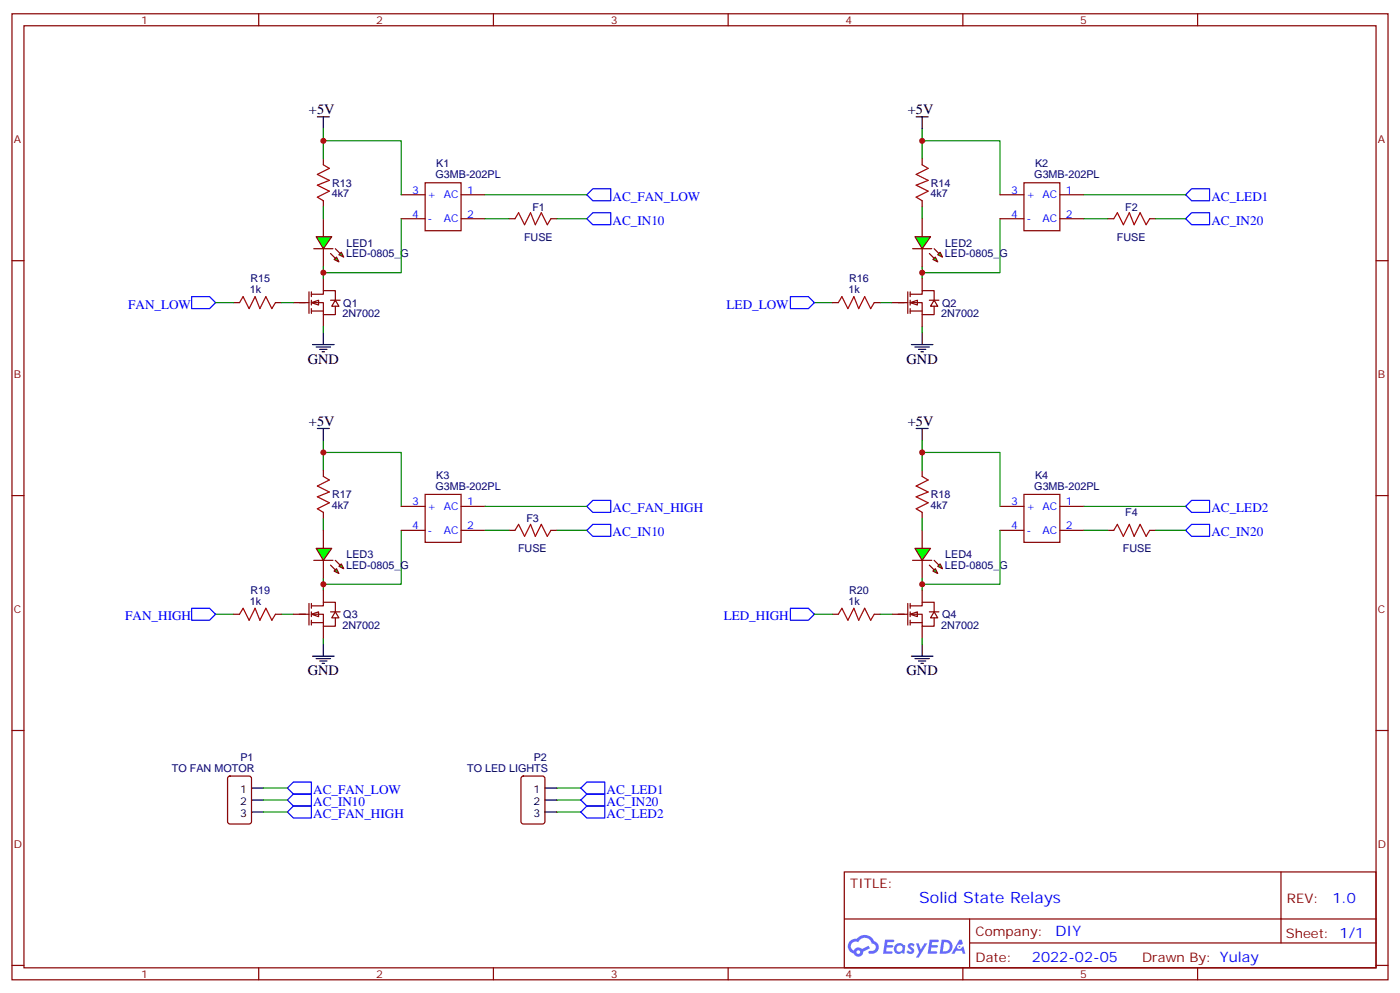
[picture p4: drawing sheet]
<svg xmlns="http://www.w3.org/2000/svg" width="412mm" height="292mm" viewBox="0 0 412 292" stroke-linecap="round" stroke-linejoin="round" font-family="sans-serif">
<g fill="none" stroke="#870000" stroke-width=".35">
<path d="M3.5 4.1h405.4v284.3h-405.4zM7.1 7.6h398.2v277.3h-398.2zM76.2 4.1v3.5M145.3 4.1v3.5M214.5 4.1v3.5M283.6 4.1v3.5M352.8 4.1v3.5M3.5 76.7h3.6M405.3 76.7h3.6M3.5 145.9h3.6M405.3 145.9h3.6M3.5 215h3.6"/>
<path d="M405.3 215h3.6M248.7 256.6h156.6v28.3h-156.6zM377.3 256.7v20.8M248.7 270.5h156.5M285.6 277.5h119.6M285.6 270.5v14.1M3.5 284.2h3.6M76.2 284.9v3.5M145.3 284.9v3.5M214.5 284.9v3.5M283.6 284.9v3.5M352.8 284.9v3.5"/>
<path d="M405.3 284.2h3.6"/>
</g>
<g fill="#5487ff">
<path d="M267.7 277.8a1.22 1.22 0 0 1 1.7 .3l-.4 .6a.47 .47 0 0 0-.3-.4 .47 .47 0 0 0-.5 .1l.1 .3a1.14 1.14 0 0 1 .8 1.7 1.14 1.14 0 0 1-1.9 0l-.2-.2 .5-.5 .7 .4a.29 .29 0 0 0 .3-.2 .29 .29 0 0 0-.2-.4 1.04 1.04 0 0 1-.6-1.7z"/>
<path d="M260.7 276.6h2.4l.3 .2-.2 .5h-1.8l-.1 .9h1.5l.3 .3-.3 .4h-1.6l-.2 1.1 1.7 .1 .2 .3-.2 .3h-2.6z"/>
<path d="M273.8 276.6h2.4l.3 .2-.1 .5h-1.8l-.2 .9h1.6l.3 .3-.4 .4h-1.6l-.1 1.1 1.7 .1 .2 .3-.2 .3h-2.6z"/>
<path d="M282.6 276.6h.7l.3 1.2-.6 .3a.69 .69 0 0 0-1 .3 .69 .69 0 0 0 .4 1 .69 .69 0 0 0 .9-.6l.5-.3 .6 2.2h-.8l-.2-.9h-1.8l-.5 .9h-.8z"/>
<path d="M269.8 277.7h.8l.6 1.8 1.1-1.8h.9l-2.6 4.1h-.8l.9-1.5z"/>
<path d="M277.4 276.6l-.6 4.1h1.3a2.11 2.11 0 0 0 2.5-2.1 2.11 2.11 0 0 0-2.5-2zM278.1 277.3a1.39 1.39 0 0 1 1.7 1.4 1.39 1.39 0 0 1-1.8 1.3h-.3z"/>
<path d="M263.7 278.2a1.54 1.54 0 0 0-.1 2.1 1.54 1.54 0 0 0 2.2 .2l.6 .2 .3-2.3-.2-.2-.4-.1a1.49 1.49 0 0 0-2.4 .1zM264 279.2a.94 .94 0 0 1 1.8 0 .94 .94 0 0 1-1.8 0z"/>
<path d="M250.4 276.9a2.18 2.18 0 0 0 1.1 3.8 1.44 1.44 0 0 0 1.6 .9 1.44 1.44 0 0 0 1.2-1.5l2-1-.5-.7-1.9 .9a1.47 1.47 0 0 0-2.4 .5 1.39 1.39 0 0 1-.7-2 1.39 1.39 0 0 1 2-.4 2.12 2.12 0 0 1 2.2-1.3 2.12 2.12 0 0 1 1.9 1.6 1.14 1.14 0 0 1 1.1 1.5 1.14 1.14 0 0 1-1.7 .7 .43 .43 0 0 0-.5 .3 .43 .43 0 0 0 .4 .5 1.98 1.98 0 0 0 2.5-1.2 1.98 1.98 0 0 0-1.2-2.5 3.1 3.1 0 0 0-5.3-.7l-.9 .1zM252.3 280.2a.55 .55 0 0 1 1.1 0 .55 .55 0 0 1-1.1 0z"/>
<circle cx="282.6" cy="278.7" r=".26"/>
</g>
<path d="M118.2 57.3h7M125.2 53.8h10.6v14.1h-10.6zM135.8 57.3h7.1M118.2 64.4h7M135.8 64.4h7.1" fill="none" stroke="#870000" stroke-width=".35"/>
<g fill="#fff" stroke="#870000" stroke-width=".35">
<path d="M91.7 89.1l2.1-.7v1.4z"/>
<path d="M98.8 88.4l1 1.7h-2.1z"/>
</g>
<g fill="none" stroke="#870000" stroke-width=".35">
<path d="M95.2 64.4v5.3M95.2 73.2v5.3M86.4 89.1h4.6M91 85.9v6.4M91.7 86.6h3.5v-1.1h3.6v2.9M91.7 89.1h3.5v3.5h3.6v-2.5M91.7 91.5h3.5M91.7 85.9v1.4M91.7 88.4v1.4M91.7 90.8v1.5M95.2 82v3.5M95.2 92.6v3.5"/>
<path d="M97.4 88.4h2.8"/>
</g>
<g fill="#0f0" stroke="#870000" stroke-width=".35">
<path d="M98.4 76.4l.7-.7 .7 1.4z"/>
<path d="M99.8 75l.7-.7 .7 1.4z"/>
</g>
<g fill="#870000" stroke="#870000" stroke-width=".35">
<path d="M97.4 74.6l1.4 1.4z"/>
<path d="M98.8 73.2l1.4 1.4z"/>
</g>
<path d="M92.4 73.2h5.7z" fill="#f00" stroke="#870000" stroke-width=".35"/>
<path d="M93.1 69.7h4.6l-2.5 3.5z" fill="#0f0" stroke="#870000" stroke-width=".35"/>
<path d="M95.2 48.5l1.8 1.1-3.5 1.7 3.5 1.8-3.5 1.4 3.5 1.8-3.5 1.7 1.7 1.1M151.7 64.4l1.1-1.8 1.7 3.5 1.8-3.5 1.4 3.5 1.8-3.5 1.7 3.5 1.1-1.7M70.6 89.1l1-1.8 1.8 3.5 1.7-3.5 1.5 3.5 1.7-3.5 1.8 3.5 1-1.7M95.2 140.2l1.8 1.1-3.5 1.8 3.5 1.7-3.5 1.4 3.5 1.8-3.5 1.8 1.7 1M151.7 156.1l1.1-1.8 1.7 3.6 1.8-3.6 1.4 3.6 1.8-3.6 1.7 3.6 1.1-1.8M70.6 180.8l1-1.8 1.8 3.6 1.7-3.6 1.5 3.6 1.7-3.6 1.8 3.6 1-1.8" fill="none" stroke="#a10000" stroke-width=".35"/>
<g fill="none" stroke="#870000" stroke-width=".35">
<path d="M95.2 46.7v1.8M95.2 59.1v1.8M149.9 64.4h1.8M162.3 64.4h1.7M68.8 89.1h1.8M81.1 89.1h1.8M95.2 138.5v1.7M95.2 150.8v1.8M95.2 156.1v5.3M149.9 156.1h1.8M162.3 156.1h1.7M95.2 164.9v5.3"/>
<path d="M68.8 180.8h1.8M81.1 180.8h1.8"/>
</g>
<g fill="none" stroke="#008700" stroke-width=".35">
<path d="M95.2 37.9v3.6M95.2 46.7v-5.2h23v15.8M95.2 60.9v3.5M95.2 78.5v3.5M118.2 64.4v15.9h-23M63.5 89.1h5.3M82.9 89.1h3.5M95.2 96.1v1.8M95.2 138.5v-5.3h23v15.8M95.2 129.6v3.6M95.2 152.6v3.5M118.2 156.1v15.9h-23"/>
<path d="M95.2 170.2v3.5M63.5 180.8h5.3M82.9 180.8h3.5M95.2 187.9v1.7"/>
</g>
<g fill="none" stroke="#000" stroke-width=".35">
<path d="M93.5 34.4h3.5M95.2 34.4v3.5M95.2 97.9v3.5M92.1 101.4h6.3M93.1 102.1h4.3M94.2 102.8h2.1M94.9 103.5h.7M93.5 126.1h3.5M95.2 126.1v3.5M92.1 193.1h6.3M93.1 193.9h4.3M94.2 194.6h2.1"/>
<path d="M94.9 195.3h.7M95.2 189.6v3.5"/>
</g>
<path d="M174.6 55.6h5.3v3.5h-5.3l-1.7-1.8zM174.6 62.6h5.3v3.5h-5.3l-1.7-1.7zM56.4 87.3h5.3l1.8 1.8-1.8 1.7h-5.3zM174.6 154.3h5.3v3.6h-5.3l-1.7-1.8zM174.6 147.3h5.3v3.5h-5.3l-1.7-1.8zM56.4 179h5.3l1.8 1.8-1.8 1.8h-5.3z" fill="none" stroke="#00f" stroke-width=".35"/>
<g fill="#0f0" stroke="#870000" stroke-width=".35">
<path d="M99.1 167.4l.7 1.4-1.4-.7z"/>
<path d="M99.8 166.7l.7-.7 .7 1.4z"/>
</g>
<g fill="#870000" stroke="#870000" stroke-width=".35">
<path d="M97.4 166.3l1.4 1.4z"/>
<path d="M98.8 164.9l1.4 1.4z"/>
</g>
<path d="M92.4 164.9h5.7z" fill="#f00" stroke="#870000" stroke-width=".35"/>
<path d="M93.1 161.4h4.6l-2.5 3.5z" fill="#0f0" stroke="#870000" stroke-width=".35"/>
<g fill="#fff" stroke="#870000" stroke-width=".35">
<path d="M91.7 180.8l2.1-.7v1.4z"/>
<path d="M98.8 180.1l1 1.8h-2.1z"/>
</g>
<g fill="none" stroke="#870000" stroke-width=".35">
<path d="M118.2 149h7M118.2 156.1h7M125.2 145.5h10.6v14.1h-10.6zM135.8 149h7.1M135.8 156.1h7.1M294.6 149h7M294.6 156.1h7M301.6 145.5h10.6v14.1h-10.6zM312.2 149h7.1M312.2 156.1h7.1M91 177.6v6.4M91.7 178.3h3.5v-1h3.6v2.8"/>
<path d="M91.7 177.6v1.4M95.2 173.7v3.6M86.4 180.8h4.6M91.7 180.8h3.5v3.5h3.6v-2.4M91.7 183.3h3.5M91.7 180.1v1.4M91.7 182.6v1.4M95.2 184.3v3.6M97.4 180.1h2.8"/>
</g>
<g fill="#fff" stroke="#870000" stroke-width=".35">
<path d="M268.1 180.8l2.1-.7v1.4z"/>
<path d="M275.2 180.1l1 1.8h-2.1z"/>
</g>
<g fill="none" stroke="#870000" stroke-width=".35">
<path d="M271.6 156.1v5.3M267.4 177.6v6.4M268.1 178.3h3.5v-1h3.6v2.8M268.1 177.6v1.4M271.6 164.9v5.3M271.6 173.7v3.6M262.8 180.8h4.6M268.1 180.8h3.5v3.5h3.6v-2.4M268.1 183.3h3.5M268.1 180.1v1.4M268.1 182.6v1.4M271.6 184.3v3.6"/>
<path d="M273.8 180.1h2.8"/>
</g>
<g fill="#0f0" stroke="#870000" stroke-width=".35">
<path d="M274.8 168.1l.7-.7 .7 1.4z"/>
<path d="M276.2 166.7l.7-.7 .7 1.4z"/>
</g>
<g fill="#870000" stroke="#870000" stroke-width=".35">
<path d="M273.8 166.3l1.4 1.4z"/>
<path d="M275.2 164.9l1.4 1.4z"/>
</g>
<path d="M268.8 164.9h5.7z" fill="#f00" stroke="#870000" stroke-width=".35"/>
<path d="M269.5 161.4h4.6l-2.5 3.5z" fill="#0f0" stroke="#870000" stroke-width=".35"/>
<path d="M271.6 48.5l1.8 1.1-3.5 1.7 3.5 1.8-3.5 1.4 3.5 1.8-3.5 1.7 1.7 1.1M328.1 64.4l1-1.8 1.8 3.5 1.8-3.5 1.4 3.5 1.7-3.5 1.8 3.5 1.1-1.7M246.9 89.1l1.1-1.8 1.8 3.5 1.7-3.5 1.4 3.5 1.8-3.5 1.8 3.5 1-1.7M271.6 140.2l1.8 1.1-3.5 1.8 3.5 1.7-3.5 1.4 3.5 1.8-3.5 1.8 1.7 1M328.1 156.1l1-1.8 1.8 3.6 1.8-3.6 1.4 3.6 1.7-3.6 1.8 3.6 1.1-1.8M246.9 180.8l1.1-1.8 1.8 3.6 1.7-3.6 1.4 3.6 1.8-3.6 1.8 3.6 1-1.8" fill="none" stroke="#a10000" stroke-width=".35"/>
<g fill="none" stroke="#870000" stroke-width=".35">
<path d="M271.6 46.7v1.8M271.6 59.1v1.8M271.6 64.4v5.3M271.6 73.2v5.3M326.3 64.4h1.8M338.7 64.4h1.7M245.2 89.1h1.7M257.5 89.1h1.8M271.6 138.5v1.7M271.6 150.8v1.8M326.3 156.1h1.8M338.7 156.1h1.7"/>
<path d="M245.2 180.8h1.7M257.5 180.8h1.8"/>
</g>
<g fill="none" stroke="#008700" stroke-width=".35">
<path d="M271.6 37.9v3.6M271.6 46.7v-5.2h23v15.8M271.6 60.9v3.5M271.6 78.5v3.5M294.6 64.4v15.9h-23M239.9 89.1h5.3M259.3 89.1h3.5M271.6 96.1v1.8M271.6 138.5v-5.3h23v15.8M271.6 129.6v3.6M271.6 152.6v3.5M294.6 156.1v15.9h-23"/>
<path d="M271.6 170.2v3.5M239.9 180.8h5.3M259.3 180.8h3.5M271.6 187.9v1.7"/>
</g>
<g fill="none" stroke="#000" stroke-width=".35">
<path d="M269.9 34.4h3.5M271.6 34.4v3.5M271.6 97.9v3.5M268.5 101.4h6.3M269.5 102.1h4.3M270.6 102.8h2.1M271.3 103.5h.7M269.9 126.1h3.5M271.6 126.1v3.5M268.5 193.1h6.3M269.5 193.9h4.3M270.6 194.6h2.1"/>
<path d="M271.3 195.3h.7M271.6 189.6v3.5"/>
</g>
<path d="M351 55.6h5.3v3.5h-5.3l-1.8-1.8zM349.2 64.4l1.8-1.8h5.3v3.5h-5.3zM232.8 87.3h5.3l1.8 1.8-1.8 1.7h-5.3zM349.2 149l1.8-1.7h5.3v3.5h-5.3zM349.2 156.1l1.8-1.8h5.3v3.6h-5.3zM232.8 179h5.3l1.8 1.8-1.8 1.8h-5.3z" fill="none" stroke="#00f" stroke-width=".35"/>
<g fill="#0f0" stroke="#870000" stroke-width=".35">
<path d="M274.8 76.4l.7-.7 .7 1.4z"/>
<path d="M276.2 75l.7-.7 .7 1.4z"/>
</g>
<g fill="#870000" stroke="#870000" stroke-width=".35">
<path d="M273.8 74.6l1.4 1.4z"/>
<path d="M275.2 73.2l1.4 1.4z"/>
</g>
<path d="M268.8 73.2h5.7z" fill="#f00" stroke="#870000" stroke-width=".35"/>
<path d="M269.5 69.7h4.6l-2.5 3.5z" fill="#0f0" stroke="#870000" stroke-width=".35"/>
<g fill="#fff" stroke="#870000" stroke-width=".35">
<path d="M268.1 89.1l2.1-.7v1.4z"/>
<path d="M275.2 88.4l1 1.7h-2.1z"/>
</g>
<g fill="none" stroke="#870000" stroke-width=".35">
<path d="M294.6 57.3h7M301.6 53.8h10.6v14.1h-10.6zM312.2 57.3h7.1M294.6 64.4h7M312.2 64.4h7.1M262.8 89.1h4.6M267.4 85.9v6.4M268.1 86.6h3.5v-1.1h3.6v2.9M268.1 89.1h3.5v3.5h3.6v-2.5M268.1 91.5h3.5M268.1 85.9v1.4M268.1 88.4v1.4"/>
<path d="M268.1 90.8v1.5M271.6 82v3.5M271.6 92.6v3.5M273.8 88.4h2.8M67.3 228.6l.4-.2h5.7l.6 .5 .1 12.9-.5 .7h-5.9l-.6-.4-.1-13zM153.7 228.6l.5-.2h5.6l.7 .5v12.9l-.4 .7h-5.9l-.7-.4v-13z"/>
</g>
<path d="M74.1 235.5h3.5M74.1 232h3.5M74.1 239h3.5M160.5 235.5h3.5M160.5 232h3.5M160.5 239h3.5" fill="none" stroke="#000" stroke-width=".35"/>
<path d="M86.4 237.2h5.3v3.6h-5.3l-1.7-1.8zM86.4 233.7h5.3v3.5h-5.3l-1.7-1.7zM86.4 230.2h5.3v3.5h-5.3l-1.7-1.7zM172.9 230.2h5.3v3.5h-5.3l-1.8-1.7zM172.9 233.7h5.3v3.5h-5.3l-1.8-1.7zM172.9 237.2h5.3v3.6h-5.3l-1.8-1.8z" fill="none" stroke="#00f" stroke-width=".35"/>
<g fill="none" stroke="#008700" stroke-width=".35">
<path d="M142.9 57.3h30M319.3 57.3h29.9M142.9 64.4h7M164 64.4h8.9M319.3 64.4h7M340.4 64.4h8.8M142.9 149h30M142.9 156.1h7M164 156.1h8.9M319.3 149h29.9M319.3 156.1h7M340.4 156.1h8.8"/>
<path d="M77.6 232h7.1M77.6 235.5h7.1M77.6 239h7.1M164 232h7.1M164 235.5h7.1M164 239h7.1"/>
</g>
<g fill="#c00">
<circle cx="95.3" cy="80.3" r=".88"/>
<circle cx="95.3" cy="41.5" r=".88"/>
<circle cx="95.3" cy="133.2" r=".88"/>
<circle cx="95.3" cy="172" r=".88"/>
<circle cx="271.6" cy="172" r=".88"/>
<circle cx="271.6" cy="133.2" r=".88"/>
<circle cx="271.6" cy="41.5" r=".88"/>
<circle cx="271.6" cy="80.3" r=".88"/>
</g>
<text font-size="4.6" fill="#00f" x="270.8" y="265.7">Solid State Relays</text>
<g font-size="4.2">
<text x="91" y="33.7">+5V</text>
<text x="267.4" y="33.7">+5V</text>
<text x="90.7" y="107.1">GND</text>
<text x="267.1" y="107.1">GND</text>
<text x="91" y="125.4">+5V</text>
<text x="267.4" y="125.4">+5V</text>
<text x="90.7" y="198.8">GND</text>
<text x="267.1" y="198.8">GND</text>
</g>
<g font-size="4.2" fill="#00f">
<text x="392.5" y="265.9">1.0</text>
<text x="310.9" y="275.5">DIY</text>
<text x="304" y="283.3">2022-02-05</text>
</g>
<g font-size="3.9" fill="#00f">
<text x="180.4" y="59.1">AC_FAN_LOW</text>
<text x="356.8" y="59.1">AC_LED1</text>
<text x="180.4" y="66.1">AC_IN10</text>
<text x="356.8" y="66.1">AC_IN20</text>
<text x="37.8" y="90.8">FAN_LOW</text>
<text x="214" y="90.8">LED_LOW</text>
<text x="180.4" y="150.8">AC_FAN_HIGH</text>
<text x="356.8" y="150.8">AC_LED2</text>
<text x="180.4" y="157.9">AC_IN10</text>
<text x="356.8" y="157.9">AC_IN20</text>
<text x="36.9" y="182.6">FAN_HIGH</text>
<text x="213.2" y="182.6">LED_HIGH</text>
<text x="92.3" y="233.7">AC_FAN_LOW</text>
<text x="178.7" y="233.7">AC_LED1</text>
<text x="92.3" y="237.2">AC_IN10</text>
<text x="178.7" y="237.2">AC_IN20</text>
<text x="92.3" y="240.8">AC_FAN_HIGH</text>
<text x="178.7" y="240.8">AC_LED2</text>
</g>
<g font-size="3.9" fill="#800">
<text x="250.5" y="261.2">TITLE:</text>
<text x="379.1" y="265.9">REV:</text>
<text x="287.4" y="275.4">Company:</text>
<text x="378.7" y="276">Sheet: 1/1</text>
<text x="287.4" y="283.1">Date:</text>
<text x="336.4" y="283.2">Drawn By: Yulay</text>
</g>
<g font-size="3.2" fill="#800">
<text x="41.6" y="7.1">1</text>
<text x="110.8" y="7.1">2</text>
<text x="179.9" y="7.1">3</text>
<text x="249.1" y="7.1">4</text>
<text x="318.2" y="7.1">5</text>
<text x="4.1" y="42.2">A</text>
<text x="405.9" y="42.2">A</text>
<text x="4.1" y="111.3">B</text>
<text x="405.9" y="111.3">B</text>
<text x="4.1" y="180.4">C</text>
<text x="405.9" y="180.4">C</text>
<text x="4.1" y="249.6">D</text>
<text x="405.9" y="249.6">D</text>
<text x="41.6" y="287.9">1</text>
<text x="110.8" y="287.9">2</text>
<text x="179.9" y="287.9">3</text>
<text x="249.1" y="287.9">4</text>
<text x="318.2" y="287.9">5</text>
</g>
<g font-size="3.2" fill="#000080">
<text x="128.3" y="52.4">G3MB-202PL</text>
<text x="128.5" y="49.2">K1</text>
<text x="304.7" y="52.4">G3MB-202PL</text>
<text x="304.9" y="49.2">K2</text>
<text x="97.7" y="58.1">4k7</text>
<text x="97.8" y="54.9">R13</text>
<text x="274.1" y="58.1">4k7</text>
<text x="274.2" y="54.9">R14</text>
<text x="156.8" y="62">F1</text>
<text x="331.5" y="62">F2</text>
<text x="154.4" y="70.8">FUSE</text>
<text x="329" y="70.8">FUSE</text>
<text x="102" y="75.8">LED-0805_G</text>
<text x="102" y="72.6">LED1</text>
<text x="278.3" y="75.8">LED-0805_G</text>
<text x="278.4" y="72.6">LED2</text>
<text x="73.7" y="83.1">R15</text>
<text x="250.1" y="83.1">R16</text>
<text x="73.6" y="86.3">1k</text>
<text x="250" y="86.3">1k</text>
<text x="100.9" y="93.4">2N7002</text>
<text x="101.1" y="90.3">Q1</text>
<text x="277.3" y="93.4">2N7002</text>
<text x="277.5" y="90.3">Q2</text>
<text x="128.5" y="140.9">K3</text>
<text x="304.9" y="140.9">K4</text>
<text x="97.7" y="149.8">4k7</text>
<text x="97.8" y="146.7">R17</text>
<text x="128.3" y="144.1">G3MB-202PL</text>
<text x="274.1" y="149.8">4k7</text>
<text x="274.2" y="146.7">R18</text>
<text x="304.7" y="144.1">G3MB-202PL</text>
<text x="155.1" y="153.7">F3</text>
<text x="331.5" y="152">F4</text>
<text x="102" y="167.5">LED-0805_G</text>
<text x="102" y="164.3">LED3</text>
<text x="152.6" y="162.5">FUSE</text>
<text x="278.3" y="167.5">LED-0805_G</text>
<text x="278.4" y="164.3">LED4</text>
<text x="330.7" y="162.6">FUSE</text>
<text x="73.6" y="178">1k</text>
<text x="73.7" y="174.8">R19</text>
<text x="250" y="178">1k</text>
<text x="250.1" y="174.8">R20</text>
<text x="100.9" y="185.1">2N7002</text>
<text x="101.1" y="182">Q3</text>
<text x="277.3" y="185.1">2N7002</text>
<text x="277.5" y="182">Q4</text>
<text x="50.6" y="227.4">TO FAN MOTOR</text>
<text x="70.8" y="224">P1</text>
<text x="137.6" y="227.4">TO LED LIGHTS</text>
<text x="157.2" y="224">P2</text>
</g>
<g font-size="3.2" fill="#00f">
<text x="121.5" y="57">3</text>
<text x="125.9" y="58.4">+ AC</text>
<text x="137.6" y="57">1</text>
<text x="297.8" y="57">3</text>
<text x="302.3" y="58.4">+ AC</text>
<text x="314" y="57">1</text>
<text x="121.5" y="64">4</text>
<text x="125.9" y="65.4">-</text>
<text x="130.7" y="65.4">AC</text>
<text x="137.6" y="64">2</text>
<text x="297.8" y="64">4</text>
<text x="302.3" y="65.4">-</text>
<text x="307.1" y="65.4">AC</text>
<text x="314" y="64">2</text>
<text x="121.5" y="148.7">3</text>
<text x="137.6" y="148.7">1</text>
<text x="297.8" y="148.7">3</text>
<text x="314" y="148.7">1</text>
<text x="121.5" y="155.8">4</text>
<text x="125.9" y="150.1">+ AC</text>
<text x="137.6" y="155.8">2</text>
<text x="297.8" y="155.8">4</text>
<text x="302.3" y="150.1">+ AC</text>
<text x="314" y="155.8">2</text>
<text x="125.9" y="157.2">-</text>
<text x="130.7" y="157.2">AC</text>
<text x="302.3" y="157.2">-</text>
<text x="307.1" y="157.2">AC</text>
</g>
<g font-size="3.2">
<text x="70.8" y="233.4">1</text>
<text x="157.2" y="233.4">1</text>
<text x="70.8" y="236.9">2</text>
<text x="157.2" y="236.9">2</text>
<text x="70.8" y="240.4">3</text>
<text x="157.2" y="240.4">3</text>
</g>
</svg>
